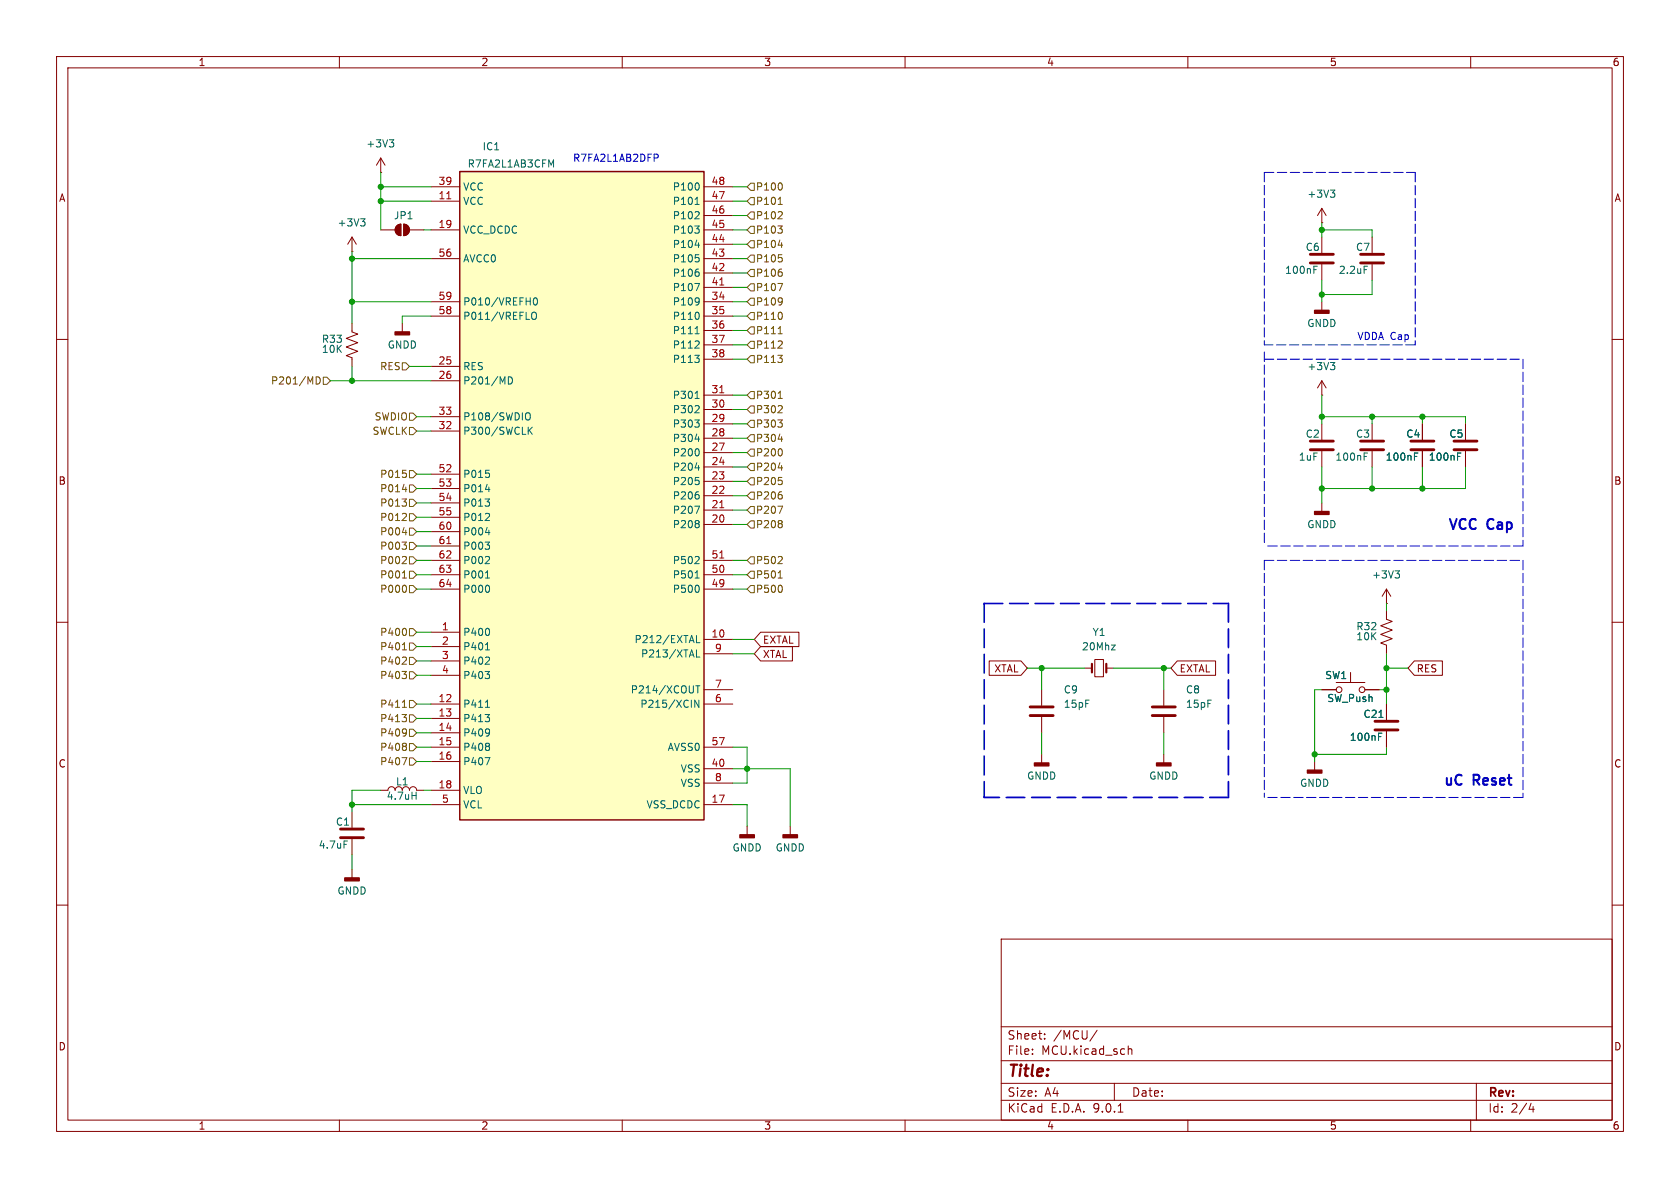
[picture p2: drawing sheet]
<svg xmlns="http://www.w3.org/2000/svg" width="297mm" height="210mm" viewBox="0 0 297 210" stroke-linecap="round" stroke-linejoin="round" font-family="sans-serif">
<g fill="none" stroke="#840000" stroke-width=".18">
<path d="M10 10h277v190h-277zM12 12h273v186h-273zM60 10v2M110 10v2M160 10v2M210 10v2M260 10v2M70.1 39.9l.8-.3v2.1a1.02 1.02 0 0 1-1-.7 1.02 1.02 0 0 1 .2-1.1zM71.4 39.6a1.02 1.02 0 0 1 1 1 1.02 1.02 0 0 1-1 1.1zM62.2 57.2v1.5l1 .4-2 .7 2 .8-2 .7 2 .8-2 .8 1 .3v1.6M67.3 40.6h2.5M71.1 57.2v1.5"/>
<path d="M72.4 40.6h2.5M233.7 41.9v2.8M233.7 46.7v2.8M10 60h2M285 60h2M10 110h2M245.1 108v1.5l1 .4-2 .7 2 .8-2 .7 2 .8-2 .8 1 .3v1.6M245.1 106.7h.1M245.1 104.1v2.6M245.1 104.1l-.8 1.3M245.1 104.1l.8 1.3M285 110h2"/>
<path d="M184.1 121.9v2.8M184.1 126.7v2.8M184.1 133.4v1.5M205.7 121.9v2.8M205.7 126.7v2.8M205.7 133.4v1.5M245.1 124.5v2.8M245.1 129.3v2.8M10 160h2M177 166h108v32h-108zM285 160h2M60 198v2"/>
<path d="M110 198v2M160 198v2M177 194.5h108M177 191.5h108M177 187.5h108M177 181.5h108M182.5 186.3v.1M182.5 185.5v.1M184.7 183.6v.1M184.7 182.8v.1M194 182.1l-1.3 2M197 191.5v3"/>
<path d="M197.7 196.6h.8M199.5 184.9v1.5M199.5 185.5l.2-.1 .3 .1 .1 .9M210 198v2M260 198v2M261 191.5v6.5M270.7 195l-.4 1.1h.9M271 195.6v1"/>
</g>
<g fill="#840000" stroke="#840000" stroke-width=".25">
<path d="M69.8 58.7h2.6v.5h-2.6z"/>
<path d="M182.9 134.9h2.5v.5h-2.5z"/>
<path d="M204.5 134.9h2.5v.5h-2.5z"/>
</g>
<path d="M231.6 46.5h4.1M231.6 45h4.1M182.1 125h4.1M182.1 126.5h4.1M203.7 125h4.1M203.7 126.5h4.1M243.1 129h4M243.1 127.5h4" fill="none" stroke="#840000" stroke-width=".51"/>
<path d="M232.3 47.7h.4M232.3 47.1h.6M246.6 100.9h.8l-.4 .5M247.2 101.4l.2 .2v.3l-.2 .3M243.7 130.2h.4M243.7 129.6h.6M243.8 126.8h.7" fill="none" stroke="#006464" stroke-width=".18"/>
<g fill="#840000" stroke="#840000" stroke-width=".18">
<path d="M70.1 39.9l.8-.3v2.1a1.02 1.02 0 0 1-1-.7 1.02 1.02 0 0 1 .2-1.1z"/>
<path d="M71.4 39.6a1.02 1.02 0 0 1 1 1 1.02 1.02 0 0 1-1 1.1z"/>
</g>
<path d="M81.3 30.3h43.2v114.6h-43.2z" fill="#ffffc2"/>
<path d="M81.3 30.3h43.2v114.6h-43.2z" fill="none" stroke="#840000" stroke-width=".25"/>
<g fill="none" stroke="#840000" stroke-width=".18">
<path d="M67.3 30.5h.1M67.3 27.9l-.8 1.3M67.3 27.9l.8 1.3M67.3 27.9v2.6M76.2 33h5.1M76.2 35.6h5.1M124.5 33h5M124.5 35.6h5M124.5 38.1h5M233.7 39.4h.1M233.7 36.8l-.8 1.3M233.7 36.8l.7 1.3"/>
<path d="M233.7 36.8v2.6M62.2 44.5h.1M62.2 41.9v2.6M62.2 41.9l-.7 1.3M62.2 41.9l.8 1.3M76.2 40.6h5.1M76.2 45.7h5.1M76.2 53.3h5.1M76.2 55.9h5.1M124.5 40.6h5M124.5 45.7h5M124.5 53.3h5"/>
<path d="M124.5 55.9h5M124.5 43.2h5M124.5 48.3h5M124.5 50.8h5M124.5 58.4h5M233.7 53.3v1.6M242.6 41.9v2.8M242.6 46.7v2.8M76.2 64.8h5.1M76.2 67.3h5.1M76.2 73.7h5.1M76.2 76.2h5.1"/>
<path d="M124.5 61h5M124.5 63.5h5M124.5 69.9h5M124.5 72.4h5M124.5 74.9h5M124.5 77.5h5M233.7 69.9h.1M233.7 67.3v2.6M233.7 74.9v2.8M233.7 79.8v2.8M233.7 67.3l-.8 1.3M233.7 67.3l.7 1.3"/>
<path d="M242.6 74.9v2.8M242.6 79.8v2.8M251.5 74.9v2.8M251.5 79.8v2.8M259.1 74.9v2.8M259.1 79.8v2.8M76.2 83.8h5.1M76.2 86.4h5.1M76.2 88.9h5.1M76.2 91.4h5.1M76.2 94h5.1M76.2 96.5h5.1"/>
<path d="M76.2 99.1h5.1M124.5 99.1h5M124.5 80h5M124.5 82.6h5M124.5 85.1h5M124.5 87.6h5M124.5 90.2h5M124.5 92.7h5M233.7 88.9v1.5M76.2 101.6h5.1M76.2 104.1h5.1M76.2 111.8h5.1"/>
<path d="M76.2 114.3h5.1M76.2 116.8h5.1M76.2 119.4h5.1M124.5 101.6h5M124.5 104.1h5M124.5 113h5M124.5 115.6h5M134.5 114.3h5.6v2.5h-5.6l-1.2-1.2zM134.5 111.8h6.7v2.5h-6.7l-1.2-1.3zM174.9 116.8h5.6l1.1 1.3-1.1 1.3h-5.6zM191.8 118.1h1.2M193.5 116.6h1.6v3h-1.6z"/>
<path d="M195.6 118.1h1.2M208.1 116.8h6.8v2.6h-6.8l-1.1-1.3zM238.8 118.9v1.8M250 116.8h5v2.6h-5l-1.1-1.3zM67.3 139.7h1.3a.64 .64 0 0 1 .6-.6 .64 .64 0 0 1 .6 .6 .64 .64 0 0 1 .7-.6 .64 .64 0 0 1 .6 .6 .64 .64 0 0 1 .7-.6 .64 .64 0 0 1 .6 .6 .64 .64 0 0 1 .6-.6 .64 .64 0 0 1 .7 .6h1.2M76.2 124.5h5.1M76.2 127h5.1M76.2 129.5h5.1M76.2 132.1h5.1M76.2 134.6h5.1M76.2 139.7h5.1M124.5 124.5h5"/>
<path d="M124.5 132.1h5M124.5 121.9h5M124.5 135.9h5M124.5 138.4h5M232.4 134.6v1.5M233.7 121.9h2.5M236.2 120.7h5.1M241.3 121.9h2.5M245.1 124.5v2.8M245.1 129.3v2.8M62.2 143.5v2.8M62.2 148.3v2.8"/>
<path d="M62.2 153.7v1.5M76.2 142.2h5.1M124.5 142.2h5M132.1 146.1v1.5M139.7 146.1v1.5"/>
<circle cx="236.7" cy="121.9" r=".51"/>
<circle cx="240.8" cy="121.9" r=".51"/>
</g>
<path d="M79 35.1h.7M127.2 50.4h.8M127.2 69.4h.8M79 96.1h.7M127.2 89.8h.8M127.2 98.6h.8" fill="none" stroke="#a90000" stroke-width=".18"/>
<g fill="none" stroke="#006464" stroke-width=".18">
<path d="M63.7 38.7h.8l-.4 .5M64.3 39.2l.2 .2v.3l-.2 .2M68.8 24.7h.8l-.4 .5M69.4 25.2l.2 .2v.3l-.2 .3M97.4 29.2l.5-.9v1.2M122.8 39.9h.8l-.4 .5M122.9 36.1h.7M123.5 32.5l.1 .3-.1 .7M123.5 37.5l.1 .2-.1 .3-.7 .7h.8M235.2 33.6h.8l-.4 .5M235.7 34.1l.3 .2v.3l-.3 .3M94 55.6a.42 .42 0 0 1 .4-.4 .42 .42 0 0 1 .4 .4v.4a.42 .42 0 0 1-.4 .5 .42 .42 0 0 1-.4-.5"/>
<path d="M94.4 52.8l.2-.2a.68 .68 0 0 1 .4 .7 .68 .68 0 0 1-.4 .6l-.2-.1-.1-.4zM122.8 50.1h.9l-.6 1.3M122.9 43.3h.8M122.9 59h.7M122.9 45h.6M123.5 40.5l.1 .2-.1 .5M123.5 45.6l.1 .2-.1 .4M123.5 48.1l.1 .2-.1 .5M123.5 52.7v.1a1.07 1.07 0 0 1-.1 1M123.5 55.3l.1 .4-.1 .6M123.6 53.2l-.1 .2M241.2 47.1h.6"/>
<path d="M89.9 66.6a.64 .64 0 0 1 .7 .7 .64 .64 0 0 1-.7 .6zM92.9 73.4a.42 .42 0 0 1 .4-.4 .42 .42 0 0 1 .4 .4v.4a.42 .42 0 0 1-.4 .5 .42 .42 0 0 1-.4-.5M93.4 75.5v1.3M93.6 76.1l.5 .7M94.1 75.5l-.7 .7M122.8 74.2h.8l-.4 .5M122.8 62.8h.8l-.4 .5M122.9 70.4h.7M122.9 77.6h.8M123.5 71.8l.1 .1-.1 .3-.7 .8h.8M123.5 60.3l.1 .2-.1 .3-.7 .7h.8M123.5 63.4l.1 .1-.1 .5"/>
<path d="M123.5 74.8l.1 .2-.1 .4M123.5 79.4l.1 .4-.1 .7M235.2 64.1h.8l-.4 .5M235.7 64.6l.3 .2v.3l-.3 .2M85.8 88.2h.7l-.4 .5M85.8 95.8h.7l-.4 .5M85.8 86.5h.8M85.8 94.1h.8M85.9 83.1h.6M86.4 83.7l.1 .2-.1 .4M86.4 88.8l.1 .1-.1 .5M86.4 90.8l.1 .2v.3l-.7 .7h.7"/>
<path d="M86.4 96.4l.1 .2-.1 .4M86.4 98.4l.1 .2v.3l-.7 .7h.7M122.8 89.5h.9l-.6 1.2M122.9 82.7h.8M122.9 84.4h.6M123.5 98.4l.1 .2-.1 .3-.7 .7h.8M123.5 92.1l.1 .2-.1 .2M123.5 84.9l.1 .2-.1 .5M123.5 87.5l.1 .2-.1 .4M123.5 92.6l.1 .2-.1 .4M241.2 80.7h.4M241.2 80.1h.6"/>
<path d="M250.1 80.7h.4M250.1 80.1h.6M257.7 80.7h.4M257.7 80.1h.6M85.8 118.7h.7l-.4 .5M85.8 102.2h.7M85.8 114.9h.7M86.4 103.6l.1 .3-.1 .7M86.4 111.2l.1 .4-.1 .6M86.4 116.2l.1 .2v.3l-.7 .7h.7M86.4 119.2l.1 .2-.1 .5M122.9 102.2h.7"/>
<path d="M123.1 112.3v1.3h.6M123.1 114.9v1.2h.6M123.5 103.6l.1 .3-.1 .7M196.5 114h.7l-.7 .9h.7M85.8 126.3h.7l-.4 .5M85.8 133.9h.8l-.5 1.3M85.8 125h.7M86.4 126.9l.1 .1-.1 .5M86.4 128.9l.1 .1a1.07 1.07 0 0 1-.1 1M86.4 131.5l.1 .1-.1 .3M86.4 132l.1 .2-.1 .4M86.5 129.4l-.1 .2"/>
<path d="M123 121.2h.7M123.4 121.2v1.3M123.5 123.8v1.2l-.7-1.2v1.2M243.7 130.2h.4M243.7 129.6h.6M243.8 126.8h.7M60.8 148.7h.6M72.8 140.6h.8M73.6 140v1.3"/>
</g>
<path d="M193 117.3v1.6M195.6 117.3v1.6" fill="none" stroke="#840000" stroke-width=".38"/>
<path d="M240.5 46.5h4.1M240.5 45h4.1M231.6 79.5h4.1M231.6 78h4.1M240.5 79.5h4.1M240.5 78h4.1M249.4 79.5h4.1M249.4 78h4.1M257 79.5h4.1M257 78h4.1M60.2 148.1h4.1M60.2 146.6h4.1" fill="none" stroke="#840000" stroke-width=".51"/>
<g fill="#840000" stroke="#840000" stroke-width=".25">
<path d="M138.4 147.6h2.6v.5h-2.6z"/>
<path d="M61 155.2h2.5v.5h-2.5z"/>
<path d="M130.8 147.6h2.5v.5h-2.5z"/>
<path d="M231.1 136.1h2.6v.6h-2.6z"/>
<path d="M232.4 90.4h2.5v.5h-2.5z"/>
<path d="M232.4 54.9h2.5v.5h-2.5z"/>
</g>
<g fill="none" stroke="#725600" stroke-width=".18">
<path d="M132.7 34.9h.6v1.3h-.6l-.6-.6zM132.7 37.5h.6v1.2h-.6l-.6-.6zM132.7 32.4h.6v1.3h-.6l-.6-.7zM137.5 39.9h.8l-.4 .5M137.6 36.1h.7M138.2 32.5l.1 .3-.1 .7M138.2 37.5l.1 .2-.1 .3-.7 .7h.8M132.7 57.8h.6v1.3h-.6l-.6-.7zM132.7 55.2h.6v1.3h-.6l-.6-.6zM132.7 52.7h.6v1.3h-.6l-.6-.7zM132.7 50.2h.6v1.2h-.6l-.6-.6zM132.7 42.5h.6v1.3h-.6l-.6-.6z"/>
<path d="M132.7 40h.6v1.3h-.6l-.6-.7zM132.7 47.6h.6v1.3h-.6l-.6-.6zM132.7 45.1h.6v1.3h-.6l-.6-.7zM137.5 50.1h.9l-.6 1.3M137.6 59h.7M137.6 43.3h.8M137.6 45h.6M138.2 40.5l.1 .2-.1 .5M138.2 45.6l.1 .2-.1 .4M138.2 48.1l.1 .2-.1 .5M138.2 52.7v.1a1.07 1.07 0 0 1-.1 1M138.2 55.3l.1 .4-.1 .6"/>
<path d="M138.3 53.2l-.1 .2M55.9 66.6a.64 .64 0 0 1 .7 .7 .64 .64 0 0 1-.7 .6zM57.1 66.7h.7l.6 .6-.6 .6h-.7zM71.1 64.1h.7l.6 .7-.6 .6h-.7zM72.4 73h.6l.7 .7-.7 .6h-.6zM72.4 75.6h.6l.7 .6-.7 .6h-.6zM132.7 62.9h.6v1.2h-.6l-.6-.6zM132.7 60.3h.6v1.3h-.6l-.6-.6zM132.7 71.8h.6v1.2h-.6l-.6-.6zM132.7 76.8h.6v1.3h-.6l-.6-.6zM132.7 74.3h.6v1.3h-.6l-.6-.7zM132.7 69.2h.6v1.3h-.6l-.6-.6z"/>
<path d="M132.7 79.4h.6v1.2h-.6l-.6-.6zM137.5 62.8h.8l-.4 .5M137.5 74.2h.8l-.4 .5M137.6 77.6h.8M137.6 70.4h.7M138.2 63.4l.1 .1-.1 .5M138.2 60.3l.1 .2-.1 .3-.7 .7h.8M138.2 71.8l.1 .1-.1 .3-.7 .8h.8M138.2 74.8l.1 .2-.1 .4M138.2 79.4l.1 .4-.1 .7M71.1 88.2h.8l-.5 .5M71.1 95.8h.8l-.5 .5"/>
<path d="M71.1 86.5h.8M71.1 94.1h.8M71.2 83.1h.6M71.7 83.7l.2 .2-.2 .4M71.7 88.8l.2 .1-.2 .5M71.7 90.8l.2 .2-.1 .3-.7 .7h.8M71.7 96.4l.2 .2-.2 .4M71.7 98.4l.2 .2-.1 .3-.7 .7h.8M72.4 83.2h.6l.7 .6-.7 .7h-.6zM72.4 85.7h.6l.7 .7-.7 .6h-.6zM72.4 88.3h.6l.7 .6-.7 .6h-.6zM72.4 98.4h.6l.7 .7-.7 .6h-.6z"/>
<path d="M72.4 95.9h.6l.7 .6-.7 .7h-.6zM72.4 93.3h.6l.7 .7-.7 .6h-.6zM72.4 90.8h.6l.7 .6-.7 .7h-.6zM132.7 84.5h.6v1.2h-.6l-.6-.6zM132.7 81.9h.6v1.3h-.6l-.6-.6zM132.7 87h.6v1.3h-.6l-.6-.7zM132.7 92.1h.6v1.2h-.6l-.6-.6zM132.7 89.5h.6v1.3h-.6l-.6-.6zM132.7 98.4h.6v1.3h-.6l-.6-.6zM137.5 89.5h.9l-.6 1.2M137.6 82.7h.8M137.6 84.4h.6"/>
<path d="M138.2 98.4l.1 .2-.1 .3-.7 .7h.8M138.2 84.9l.1 .2-.1 .5M138.2 87.5l.1 .2-.1 .4M138.2 92.1l.1 .2-.1 .2M138.2 92.6l.1 .2-.1 .4M71.1 118.7h.8l-.5 .5M71.1 102.2h.8M71.1 114.9h.8M71.7 103.6l.2 .3-.2 .7M71.7 111.2l.2 .4-.2 .6M71.7 116.2l.2 .2-.1 .3-.7 .7h.8M71.7 119.2l.2 .2-.2 .5"/>
<path d="M72.4 101h.6l.7 .6-.7 .6h-.6zM72.4 103.5h.6l.7 .6-.7 .7h-.6zM72.4 111.1h.6l.7 .7-.7 .6h-.6zM72.4 113.7h.6l.7 .6-.7 .6h-.6zM72.4 116.2h.6l.7 .6-.7 .7h-.6zM72.4 118.7h.6l.7 .7-.7 .6h-.6zM132.7 103.5h.6v1.3h-.6l-.6-.7zM132.7 101h.6v1.2h-.6l-.6-.6zM137.6 102.2h.7M138.2 103.6l.1 .3-.1 .7M71.1 133.9h.8l-.5 1.3M71.1 126.3h.8l-.5 .5"/>
<path d="M71.1 125h.8M71.7 126.9l.2 .1-.2 .5M71.7 128.9l.1 .1a1.07 1.07 0 0 1-.1 1M71.7 131.5l.2 .1-.2 .3M71.7 132l.2 .2-.2 .4M71.9 129.4l-.2 .2M72.4 128.9h.6l.7 .6-.7 .7h-.6zM72.4 131.4h.6l.7 .7-.7 .6h-.6zM72.4 134h.6l.7 .6-.7 .7h-.6zM72.4 123.8h.6l.7 .7-.7 .6h-.6zM72.4 126.4h.6l.7 .6-.7 .6h-.6z"/>
</g>
<path d="M223.5 30.5h26.7M223.5 30.5v30.5M250.2 30.5v30.5M223.5 63.5h45.7M223.5 62.2v34.3M250.2 61h-26.7M269.2 63.5v33M223.5 99.1v41.9M223.5 99.1h45.7M269.2 99.1v41.9M269.2 96.5h-45.7M269.2 141h-45.7" fill="none" stroke="#0000c2" stroke-width=".18" stroke-dasharray="1.7 .6"/>
<path d="M174 106.7v34.3M174 106.7h43.2M217.2 106.7v34.3M217.2 141h-43.2" fill="none" stroke="#0000c2" stroke-width=".3" stroke-dasharray="3.3 1.2"/>
<g fill="none" stroke="#009600" stroke-width=".18">
<path d="M67.3 30.5v10.1M67.3 35.6h8.9M67.3 33h8.9M129.5 35.6h2.6M129.5 33h2.6M129.5 38.1h2.6M233.7 39.4v2.5M62.2 44.5v12.7M62.2 53.3h14M62.2 45.7h14M74.9 40.6h1.3M76.2 55.9h-5.1v1.3"/>
<path d="M129.5 53.3h2.6M129.5 55.9h2.6M129.5 45.7h2.6M129.5 40.6h2.6M129.5 43.2h2.6M129.5 58.4h2.6M129.5 50.8h2.6M129.5 48.3h2.6M233.7 40.6h8.9v1.3M233.7 49.5v3.8M242.6 49.5v2.6h-8.9M58.4 67.3h17.8"/>
<path d="M62.2 64.8v2.5M72.4 64.8h3.8M73.7 76.2h2.5M73.7 73.7h2.5M129.5 77.5h2.6M129.5 72.4h2.6M129.5 74.9h2.6M129.5 61h2.6M129.5 63.5h2.6M129.5 69.9h2.6M233.7 73.7h25.4v1.2M233.7 69.9v5"/>
<path d="M242.6 73.7v1.2M251.5 73.7v1.2M73.7 86.4h2.5M73.7 88.9h2.5M73.7 83.8h2.5M73.7 99.1h2.5M73.7 94h2.5M73.7 91.4h2.5M73.7 96.5h2.5M129.5 80h2.6M129.5 99.1h2.6M129.5 92.7h2.6"/>
<path d="M129.5 82.6h2.6M129.5 85.1h2.6M129.5 87.6h2.6M129.5 90.2h2.6M233.7 82.6v6.3M242.6 82.6v3.8M251.5 82.6v3.8M259.1 82.6v3.8h-25.4M73.7 101.6h2.5M73.7 114.3h2.5M73.7 116.8h2.5M73.7 104.1h2.5"/>
<path d="M73.7 119.4h2.5M73.7 111.8h2.5M129.5 101.6h2.6M129.5 113h3.8M129.5 115.6h3.8M129.5 104.1h2.6M181.6 118.1h10.2M184.1 118.1v3.8M196.8 118.1h10.2M205.7 118.1v3.8M245.1 106.7v1.3M245.1 115.6v8.9"/>
<path d="M245.1 118.1h3.8M67.3 139.7h-5.1v3.8M73.7 132.1h2.5M73.7 134.6h2.5M73.7 124.5h2.5M73.7 127h2.5M73.7 129.5h2.5M74.9 139.7h1.3M129.5 132.1h2.6v6.3h-2.6M129.5 135.9h10.2v10.2M184.1 129.5v3.9M205.7 129.5v3.9"/>
<path d="M233.7 121.9h-1.3v12.7M243.8 121.9h1.3M245.1 132.1v1.3h-12.7M62.2 151.1v2.6M62.2 142.2h14M129.5 142.2h2.6v3.9"/>
</g>
<path d="M115.6 27.3h.5l.3 .2-.1 .4h-.7" fill="none" stroke="#0000c2" stroke-width=".18"/>
<g fill="#009600" stroke="#009600" stroke-width=".18">
<circle cx="232.4" cy="133.4" r=".46"/>
<circle cx="245.1" cy="118.1" r=".46"/>
<circle cx="245.1" cy="121.9" r=".46"/>
<circle cx="67.3" cy="35.6" r=".46"/>
<circle cx="67.3" cy="33" r=".46"/>
<circle cx="62.2" cy="45.7" r=".46"/>
<circle cx="62.2" cy="53.3" r=".46"/>
<circle cx="62.2" cy="67.3" r=".46"/>
<circle cx="242.6" cy="86.4" r=".46"/>
<circle cx="251.5" cy="86.4" r=".46"/>
<circle cx="233.7" cy="86.4" r=".46"/>
<circle cx="242.6" cy="73.7" r=".46"/>
<circle cx="251.5" cy="73.7" r=".46"/>
<circle cx="62.2" cy="142.2" r=".46"/>
<circle cx="205.7" cy="118.1" r=".46"/>
<circle cx="132.1" cy="135.9" r=".46"/>
<circle cx="184.1" cy="118.1" r=".46"/>
<circle cx="233.7" cy="73.7" r=".46"/>
<circle cx="233.7" cy="52.1" r=".46"/>
<circle cx="233.7" cy="40.6" r=".46"/>
</g>
<text font-size="2.8" fill="#840000" x="178" y="190.9">Title:</text>
<g font-size="2.5" fill="#0000c2">
<text x="255.8" y="94.1">VCC</text>
<text x="262.9" y="94.1">Cap</text>
<text x="255" y="139.3">uC</text>
<text x="260.5" y="139.3">Reset</text>
</g>
<g font-size="2.1" fill="#840000">
<text x="178" y="184">Sheet:</text>
<text x="186.2" y="184">/MCU/</text>
<text x="178" y="186.7">File:</text>
<text x="184.1" y="186.7">MCU.kicad_sch</text>
<text x="178" y="196.9">KiCad</text>
<text x="178" y="194.1">Size:</text>
<text x="184.7" y="194.1">A4</text>
<text x="185.7" y="196.9">E.D.A.</text>
<text x="193.3" y="196.9">9.0.1</text>
<text x="200" y="194.1">Date:</text>
<text x="263" y="194.3">Rev:</text>
<text x="263" y="196.9">Id:</text>
<text x="267.1" y="196.9">2/4</text>
</g>
<g font-size="1.8" fill="#840000">
<text x="35" y="11.9">1</text>
<text x="85" y="11.9">2</text>
<text x="135" y="11.9">3</text>
<text x="185" y="11.9">4</text>
<text x="235" y="11.9">5</text>
<text x="285" y="11.9">6</text>
<text x="10.3" y="35.9">A</text>
<text x="285.3" y="35.9">A</text>
<text x="10.3" y="85.9">B</text>
<text x="285.3" y="85.9">B</text>
<text x="134.8" y="114">EXTAL</text>
<text x="134.8" y="116.5">XTAL</text>
<text x="175.7" y="119.1">XTAL</text>
<text x="208.4" y="119.1">EXTAL</text>
<text x="250.3" y="119.1">RES</text>
<text x="10.3" y="135.9">C</text>
<text x="285.3" y="135.9">C</text>
<text x="10.3" y="185.9">D</text>
<text x="285.3" y="185.9">D</text>
<text x="35" y="199.9">1</text>
<text x="85" y="199.9">2</text>
<text x="135" y="199.9">3</text>
<text x="185" y="199.9">4</text>
<text x="235" y="199.9">5</text>
<text x="285" y="199.9">6</text>
</g>
<g font-size="1.8" fill="#006464">
<text x="64.7" y="26.3">+3V3</text>
<text x="82.6" y="29.8">R7FA2L1AB3CFM</text>
<text x="85.2" y="26.8">IC1</text>
<text x="81.8" y="33.9">VCC</text>
<text x="118.9" y="33.9">P100</text>
<text x="231" y="35.2">+3V3</text>
<text x="59.6" y="40.2">+3V3</text>
<text x="69.5" y="39">JP1</text>
<text x="81.8" y="36.4">VCC</text>
<text x="81.8" y="41.5">VCC_DCDC</text>
<text x="118.9" y="36.4">P101</text>
<text x="118.9" y="39">P102</text>
<text x="118.9" y="41.5">P103</text>
<text x="81.8" y="46.6">AVCC0</text>
<text x="118.9" y="44">P104</text>
<text x="118.9" y="46.6">P105</text>
<text x="230.7" y="44.6">C6</text>
<text x="239.6" y="44.6">C7</text>
<text x="118.9" y="49.1">P106</text>
<text x="118.9" y="51.7">P107</text>
<text x="227.1" y="48.6">100nF</text>
<text x="236.6" y="48.6">2.2uF</text>
<text x="81.8" y="54.2">P010/VREFH0</text>
<text x="81.8" y="56.7">P011/VREFLO</text>
<text x="118.9" y="54.2">P109</text>
<text x="118.9" y="56.7">P110</text>
<text x="118.9" y="59.3">P111</text>
<text x="231" y="58">GNDD</text>
<text x="56.8" y="60.8">R33</text>
<text x="56.8" y="62.6">10K</text>
<text x="68.4" y="61.8">GNDD</text>
<text x="81.8" y="65.6">RES</text>
<text x="118.9" y="61.8">P112</text>
<text x="118.9" y="64.4">P113</text>
<text x="231" y="65.6">+3V3</text>
<text x="81.8" y="68.2">P201/MD</text>
<text x="118.9" y="70.7">P301</text>
<text x="81.8" y="74.5">P108/SWDIO</text>
<text x="81.8" y="77.1">P300/SWCLK</text>
<text x="118.9" y="73.3">P302</text>
<text x="118.9" y="75.8">P303</text>
<text x="230.7" y="77.6">C2</text>
<text x="239.6" y="77.6">C3</text>
<text x="248.5" y="77.6">C4</text>
<text x="256.1" y="77.6">C5</text>
<text x="118.9" y="78.3">P304</text>
<text x="118.9" y="80.9">P200</text>
<text x="118.9" y="83.4">P204</text>
<text x="229.5" y="81.6">1uF</text>
<text x="236" y="81.6">100nF</text>
<text x="244.9" y="81.6">100nF</text>
<text x="252.5" y="81.6">100nF</text>
<text x="81.8" y="84.7">P015</text>
<text x="81.8" y="87.2">P014</text>
<text x="81.8" y="89.8">P013</text>
<text x="118.9" y="86">P205</text>
<text x="118.9" y="88.5">P206</text>
<text x="81.8" y="92.3">P012</text>
<text x="81.8" y="94.8">P004</text>
<text x="118.9" y="91">P207</text>
<text x="118.9" y="93.6">P208</text>
<text x="231" y="93.6">GNDD</text>
<text x="81.8" y="97.4">P003</text>
<text x="81.8" y="99.9">P002</text>
<text x="118.9" y="99.9">P502</text>
<text x="81.8" y="102.5">P001</text>
<text x="81.8" y="105">P000</text>
<text x="118.9" y="102.5">P501</text>
<text x="118.9" y="105">P500</text>
<text x="242.5" y="102.5">+3V3</text>
<text x="81.8" y="112.6">P400</text>
<text x="112.1" y="113.9">P212/EXTAL</text>
<text x="193.1" y="112.6">Y1</text>
<text x="239.7" y="111.6">R32</text>
<text x="239.7" y="113.4">10K</text>
<text x="81.8" y="115.2">P401</text>
<text x="81.8" y="117.7">P402</text>
<text x="113.2" y="116.4">P213/XTAL</text>
<text x="191.2" y="115.2">20Mhz</text>
<text x="81.8" y="120.2">P403</text>
<text x="81.8" y="125.3">P411</text>
<text x="111.4" y="122.8">P214/XCOUT</text>
<text x="113.1" y="125.3">P215/XCIN</text>
<text x="188" y="122.8">C9</text>
<text x="188" y="125.3">15pF</text>
<text x="209.6" y="122.8">C8</text>
<text x="209.6" y="125.3">15pF</text>
<text x="234.2" y="120.2">SW1</text>
<text x="234.5" y="124.3">SW_Push</text>
<text x="81.8" y="127.9">P413</text>
<text x="81.8" y="130.4">P409</text>
<text x="238.5" y="131.2">100nF</text>
<text x="241" y="127.1">C21</text>
<text x="81.8" y="132.9">P408</text>
<text x="81.8" y="135.5">P407</text>
<text x="117.9" y="132.9">AVSS0</text>
<text x="120.2" y="136.8">VSS</text>
<text x="68.3" y="141.6">4.7uH</text>
<text x="69.9" y="139">L1</text>
<text x="81.8" y="140.6">VLO</text>
<text x="81.8" y="143.1">VCL</text>
<text x="114.2" y="143.1">VSS_DCDC</text>
<text x="120.2" y="139.3">VSS</text>
<text x="181.5" y="138">GNDD</text>
<text x="203.1" y="138">GNDD</text>
<text x="229.7" y="139.3">GNDD</text>
<text x="59.3" y="146.2">C1</text>
<text x="56.2" y="150.2">4.7uF</text>
<text x="129.4" y="150.7">GNDD</text>
<text x="137" y="150.7">GNDD</text>
<text x="59.6" y="158.3">GNDD</text>
</g>
<g font-size="1.8" fill="#0000c2">
<text x="101.2" y="28.8">R7FA2L1AB2DFP</text>
<text x="239.9" y="60.3">VDDA Cap</text>
</g>
<g font-size="1.8" fill="#a90000">
<text x="77.4" y="32.8">39</text>
<text x="77.4" y="35.3">11</text>
<text x="125.7" y="32.8">48</text>
<text x="125.7" y="35.3">47</text>
<text x="77.4" y="40.4">19</text>
<text x="125.7" y="37.8">46</text>
<text x="125.7" y="40.4">45</text>
<text x="77.4" y="45.5">56</text>
<text x="125.7" y="42.9">44</text>
<text x="125.7" y="45.5">43</text>
<text x="77.4" y="53.1">59</text>
<text x="125.7" y="48">42</text>
<text x="125.7" y="50.5">41</text>
<text x="125.7" y="53.1">34</text>
<text x="77.4" y="55.6">58</text>
<text x="125.7" y="55.6">35</text>
<text x="125.7" y="58.2">36</text>
<text x="77.4" y="64.5">25</text>
<text x="125.7" y="60.7">37</text>
<text x="125.7" y="63.2">38</text>
<text x="77.4" y="67.1">26</text>
<text x="125.7" y="69.6">31</text>
<text x="77.4" y="73.4">33</text>
<text x="77.4" y="75.9">32</text>
<text x="125.7" y="72.1">30</text>
<text x="125.7" y="74.7">29</text>
<text x="125.7" y="77.2">28</text>
<text x="77.4" y="83.6">52</text>
<text x="125.7" y="79.8">27</text>
<text x="125.7" y="82.3">24</text>
<text x="77.4" y="86.1">53</text>
<text x="77.4" y="88.6">54</text>
<text x="125.7" y="84.8">23</text>
<text x="125.7" y="87.4">22</text>
<text x="125.7" y="89.9">21</text>
<text x="77.4" y="91.2">55</text>
<text x="77.4" y="93.7">60</text>
<text x="125.7" y="92.5">20</text>
<text x="77.4" y="96.3">61</text>
<text x="77.4" y="98.8">62</text>
<text x="77.4" y="101.3">63</text>
<text x="125.7" y="98.8">51</text>
<text x="125.7" y="101.3">50</text>
<text x="77.4" y="103.9">64</text>
<text x="125.7" y="103.9">49</text>
<text x="78" y="111.5">1</text>
<text x="125.7" y="112.8">10</text>
<text x="78" y="114">2</text>
<text x="78" y="116.6">3</text>
<text x="78" y="119.1">4</text>
<text x="126.3" y="115.3">9</text>
<text x="77.4" y="124.2">12</text>
<text x="126.3" y="121.7">7</text>
<text x="126.3" y="124.2">6</text>
<text x="77.4" y="126.7">13</text>
<text x="77.4" y="129.3">14</text>
<text x="77.4" y="131.8">15</text>
<text x="125.7" y="131.8">57</text>
<text x="77.4" y="134.4">16</text>
<text x="125.7" y="135.6">40</text>
<text x="77.4" y="139.4">18</text>
<text x="78" y="142">5</text>
<text x="125.7" y="142">17</text>
<text x="126.3" y="138.2">8</text>
</g>
<g font-size="1.8" fill="#725600">
<text x="133.5" y="33.9">P100</text>
<text x="133.5" y="36.4">P101</text>
<text x="133.5" y="39">P102</text>
<text x="133.5" y="41.5">P103</text>
<text x="133.5" y="44">P104</text>
<text x="133.5" y="46.6">P105</text>
<text x="133.5" y="51.7">P107</text>
<text x="133.5" y="49.1">P106</text>
<text x="133.5" y="59.3">P111</text>
<text x="133.5" y="56.7">P110</text>
<text x="133.5" y="54.2">P109</text>
<text x="67.1" y="65.6">RES</text>
<text x="133.5" y="64.4">P113</text>
<text x="133.5" y="61.8">P112</text>
<text x="47.8" y="68.2">P201/MD</text>
<text x="133.5" y="70.7">P301</text>
<text x="65.8" y="77.1">SWCLK</text>
<text x="66.1" y="74.5">SWDIO</text>
<text x="133.5" y="73.3">P302</text>
<text x="133.5" y="75.8">P303</text>
<text x="133.5" y="78.3">P304</text>
<text x="133.5" y="80.9">P200</text>
<text x="133.5" y="83.4">P204</text>
<text x="67.1" y="84.7">P015</text>
<text x="67.1" y="87.2">P014</text>
<text x="67.1" y="89.8">P013</text>
<text x="133.5" y="86">P205</text>
<text x="133.5" y="88.5">P206</text>
<text x="67.1" y="94.8">P004</text>
<text x="67.1" y="92.3">P012</text>
<text x="133.5" y="93.6">P208</text>
<text x="133.5" y="91">P207</text>
<text x="67.1" y="99.9">P002</text>
<text x="67.1" y="97.4">P003</text>
<text x="133.5" y="99.9">P502</text>
<text x="67.1" y="102.5">P001</text>
<text x="67.1" y="105">P000</text>
<text x="133.5" y="105">P500</text>
<text x="133.5" y="102.5">P501</text>
<text x="67.1" y="112.6">P400</text>
<text x="67.1" y="115.2">P401</text>
<text x="67.1" y="117.7">P402</text>
<text x="67.1" y="125.3">P411</text>
<text x="67.1" y="120.2">P403</text>
<text x="67.1" y="130.4">P409</text>
<text x="67.1" y="127.9">P413</text>
<text x="67.1" y="132.9">P408</text>
<text x="67.1" y="135.5">P407</text>
</g>
</svg>
